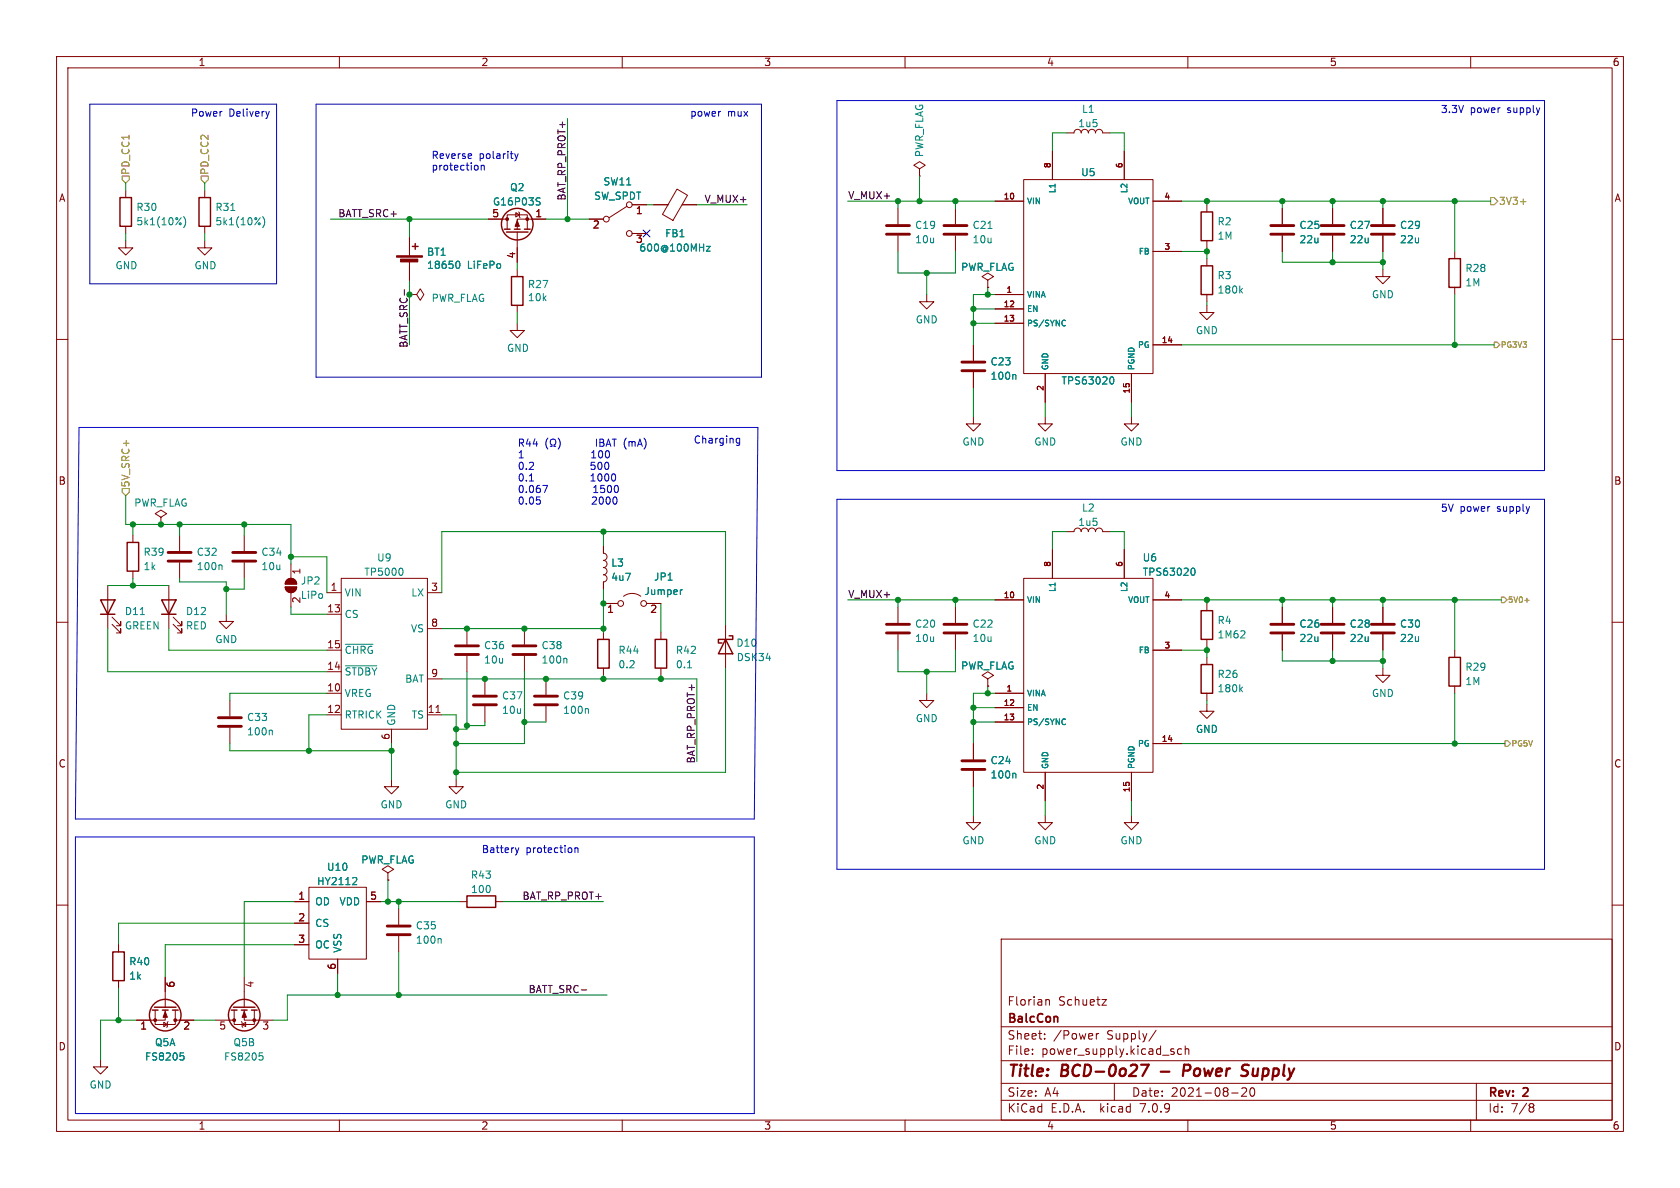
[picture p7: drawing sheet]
<svg xmlns="http://www.w3.org/2000/svg" width="297mm" height="210mm" viewBox="0 0 297 210" stroke-linecap="round" stroke-linejoin="round" font-family="sans-serif">
<g fill="none" stroke="#840000" stroke-width=".18">
<path d="M10 10h277v190h-277zM12 12h273v186h-273zM60 10v2M110 10v2M160 10v2M210 10v2M260 10v2M22.2 33.7v1.2M36.2 33.7v1.2M86.4 38.7h3.3M91.2 37.6l.6 .4-.6 .4zM91.7 37.5l.1 .1v.8l.1 .1"/>
<path d="M96.5 38.7h-5.1v1.8M104.1 38.7h2.6M110.9 36.4l-3.2 2.1M111.8 36.2h2.5M115.6 36.2h2.5M119.7 33.4l1.8 1.1-2.5 4.5-1.9-1.1zM120.6 36.2h2.6M158.7 36.8v2.8M162.6 29.8l1-.6-1-.6-1.1 .6 1.1 .6v1.3M162.6 31.1h.1M168.9 36.8v2.8M175.9 35.6h5.1"/>
<path d="M181 31.8h22.8v34.2h-22.8zM186.1 26.7v5.1M188.6 23.5h1.3a.64 .64 0 0 1 .6-.6 .64 .64 0 0 1 .6 .6 .64 .64 0 0 1 .7-.6 .64 .64 0 0 1 .6 .6 .64 .64 0 0 1 .6-.6 .64 .64 0 0 1 .7 .6 .64 .64 0 0 1 .6-.6 .64 .64 0 0 1 .6 .6h1.3M198.8 26.7v5.1M203.8 35.6h5.1M213.4 36.2v1.3M226.7 36.8v2.8M235.6 36.8v2.8M244.5 36.8v2.8M10 60h2M22.2 42.5v1.3h1.3l-1.3 1.3-1.2-1.3h1.2M22.2 40v1.3"/>
<path d="M36.2 42.5v1.3h1.3l-1.3 1.3-1.3-1.3h1.3M36.2 40v1.3M72.4 52.1h1.3l.6-1 .6 1-.6 1-.6-1M72.4 41.9v3.3M72.4 46.2v3.3M89.7 40.5v-2.5h3.5v2.5M91.4 57.2v1.2h1.3l-1.3 1.3-1.2-1.3h1.2M91.4 41v5.4M91.4 47.6v1.3M91.4 54v1.2M111.8 41.3h2.5M158.7 41.7v2.8"/>
<path d="M163.8 52.1v1.2h1.3l-1.3 1.3-1.2-1.3h1.2M168.9 41.7v2.8M174.6 49.5l1-.6-1-.6-1 .6 1 .6v1.3M174.6 50.8h.1M175.9 52.1h5.1M175.9 54.6h5.1M175.9 57.2h5.1M203.8 44.5h5.1M213.4 54v1.2h1.2l-1.2 1.3-1.3-1.3h1.3M213.4 42.5v1.3M213.4 45.7v1.3M213.4 52.1v1.2"/>
<path d="M226.7 41.7v2.8M235.6 41.7v2.8M244.5 47.6v1.3h1.2l-1.2 1.3-1.3-1.3h1.3M244.5 41.7v2.8M257.2 44.5v1.2M257.2 50.8v1.3M285 60h2M172.1 73.7v1.2h1.3l-1.3 1.3-1.3-1.3h1.3M172.1 61v2.8M172.1 65.8v2.8M184.8 73.7v1.2h1.3l-1.3 1.3-1.3-1.3h1.3M184.8 66v5.1"/>
<path d="M200 73.7v1.2h1.3l-1.3 1.3-1.2-1.3h1.2M200 66v5.1M203.8 61h5.1M23.5 94.6v1.3M28.4 91.4l1.1-.6-1.1-.6-1 .6 1 .6v1.3M28.4 92.7h.1M31.7 94.6v2.8M31.7 99.4v2.8M43.2 94.6v2.8M43.2 99.4v2.8M51.4 99.7v2.5M106.7 96.5v1.3a.64 .64 0 0 1 .6 .6 .64 .64 0 0 1-.6 .7 .64 .64 0 0 1 .6 .6 .64 .64 0 0 1-.6 .6 .64 .64 0 0 1 .6 .7 .64 .64 0 0 1-.6 .6 .64 .64 0 0 1 .6 .6 .64 .64 0 0 1-.6 .7v1.2"/>
<path d="M186.1 97.2v5M188.6 94h1.3a.64 .64 0 0 1 .6-.7 .64 .64 0 0 1 .6 .7 .64 .64 0 0 1 .7-.7 .64 .64 0 0 1 .6 .7 .64 .64 0 0 1 .6-.7 .64 .64 0 0 1 .7 .7 .64 .64 0 0 1 .6-.7 .64 .64 0 0 1 .6 .7h1.3M198.8 97.2v5M10 110h2M19 103.5v7.6M19.8 110.4l1.5 1.5v-.8v.8h-.7M19.8 109.1l1.5 1.5v-.7v.7h-.7M23.5 101v1.2M29.8 103.5v7.6M30.6 110.4l1.5 1.5v-.8v.8h-.7M30.6 109.1l1.5 1.5v-.7v.7h-.7M40 108.6v1.3h1.3l-1.3 1.2-1.3-1.2h1.3"/>
<path d="M50.4 103.8h2.1a1.02 1.02 0 0 1-1.1 1 1.02 1.02 0 0 1-1-1zM50.7 102.5a1.02 1.02 0 0 1 1.1-.2 1.02 1.02 0 0 1 .7 1h-2.1zM51.4 104.8v2.5M57.8 114.9h2.5M57.8 104.8h2.5M57.8 108.6h2.5M57.8 118.7h2.5M60.3 102.2h15.3v26.7h-15.3zM75.6 104.8h2.5M75.6 111.1h2.5M82.5 111.1v2.8M82.5 116v2.7"/>
<path d="M92.7 111.1v2.8M92.7 116v2.7M106.7 111.8v1.2M106.7 118.1v1.3M106.7 106.7h2.5M110.2 105.4a2.54 2.54 0 0 1 3.1 0M114.3 106.7h2.5M116.8 111.8v1.2M116.8 118.1v1.3M128.3 110.5v7.6M158.7 107.3v2.8M158.7 112.1v2.8"/>
<path d="M168.9 107.3v2.8M168.9 112.1v2.8M175.9 106h5.1M181 102.2h22.8v34.3h-22.8zM203.8 106h5.1M203.8 114.9h5.1M213.4 106.7v1.3M213.4 113v1.3M213.4 116.2v1.3M226.7 107.3v2.8M226.7 112.1v2.8M235.6 107.3v2.8"/>
<path d="M235.6 112.1v2.8M244.5 118.1v1.3h1.2l-1.2 1.3-1.3-1.3h1.3M244.5 107.3v2.8M244.5 112.1v2.8M257.2 114.9v1.3M285 110h2M40.6 123.8v2.8M40.6 128.7v2.7M57.8 122.6h2.5M57.8 126.4h2.5M69.2 137.8v1.3h1.3l-1.3 1.2-1.3-1.2h1.3M69.2 128.9v2.5"/>
<path d="M75.6 126.4h2.5M75.6 120h2.5M77.1 125.9h.7M80.6 137.8v1.3h1.3l-1.3 1.2-1.2-1.2h1.2M85.7 120v2.8M85.7 124.8v2.8M96.5 120v2.8M96.5 124.8v2.8M163.8 122.6v1.2h1.3l-1.3 1.3-1.2-1.3h1.2M172.1 131.4v2.8M172.1 136.3v2.8M174.6 120l1-.6-1-.7-1 .7 1 .6v1.3"/>
<path d="M174.6 121.3h.1M175.9 122.6h5.1M175.9 125.1h5.1M175.9 127.6h5.1M184.8 136.5v5.1M200 136.5v5.1M203.8 131.4h5.1M213.4 124.5v1.2h1.2l-1.2 1.3-1.3-1.3h1.3M213.4 122.6v1.2M257.2 121.3v1.3M10 160h2M52.1 159.4h2.5"/>
<path d="M54.6 156.8h10.2v12.7h-10.2zM64.8 159.4h2.5M68.6 154.3l1-.6-1-.7-1 .7 1 .6v1.3M68.6 155.6h.1M81.3 159.4h1.2M87.6 159.4h1.3M172.1 144.1v1.3h1.3l-1.3 1.3-1.3-1.3h1.3M184.8 144.1v1.3h1.3l-1.3 1.3-1.3-1.3h1.3M200 144.1v1.3h1.3l-1.3 1.3-1.2-1.3h1.2M285 160h2M21 167v1.3M21 173.4v1.2"/>
<path d="M27.4 178.6v2.5h3.6v-2.5M29.2 178.6v1.7h-5.1M29.2 172.7v5.4M41.4 178.6v2.5h3.6v-2.5M43.2 178.6v1.7h5.1M43.2 172.7v5.4M52.1 163.2h2.5M52.1 167h2.5M59.7 169.5v2.6M70.5 160.7v2.7M70.5 165.5v2.8M177 166h108v32h-108z"/>
<path d="M185 176.8h.5v.9M194.8 176.7h.8l-.8 1h.8M17.8 187.3v1.3h1.2l-1.2 1.3-1.3-1.3h1.3M29 180.7l.6 .4-.6 .4zM29.7 180.6l-.1 .1v.8l-.1 .1M31 180.3h3.3M38.1 180.3h3.3M42.7 180.6l.1 .1v.8l.1 .1M42.8 181.1l.6-.4v.8zM60 198v2M110 198v2M160 198v2"/>
<path d="M177 194.5h108M177 191.5h108M177 187.5h108M177 181.5h108M182.5 186.3v.1M182.5 185.5v.1M184.7 183.6v.1M184.7 182.8v.1M193.8 182.7v1M194.2 182.7l-.2 .1-.2 .2M197 191.5v3M204.4 182.1l-1.3 2"/>
<path d="M207.4 185.9l.2 .2-.2 .3M207.4 185.4l.1 .1M208.9 185.5l-.4-.1-.3 .3v.4l.1 .2h.6M209.5 185.5l.2-.1 .4 .1 .1 .9M209.5 184.9v1.5M210 198v2M217.7 193.2h1.2M219.5 192.4l.6-.1 .2 .1 .1 .3-.9 1.1h.9M221.3 192.3a.94 .94 0 0 0 0 1.5 .81 .81 0 0 0 .4-1.4M260 198v2M261 191.5v6.5M270.6 195.1h.3l.3 .3-.3 .3"/>
<path d="M270.6 195.7h.3M270.9 195.7l.2 .2 .1 .4-.3 .3h-.3"/>
<circle cx="107.2" cy="38.7" r=".51"/>
<circle cx="111.3" cy="36.2" r=".51"/>
<circle cx="111.3" cy="41.3" r=".51"/>
<circle cx="109.7" cy="106.7" r=".51"/>
<circle cx="113.8" cy="106.7" r=".51"/>
</g>
<path d="M201.7 188.2h1.4l-1.1 2M205.2 189.4h1.5M210.1 188.2h-.7l-.3 2M210.2 189.2l-1 .1M220 188.2l.8 .1M220.3 189.3a.46 .46 0 0 1 .3 .4 .46 .46 0 0 1-.2 .4" fill="none" stroke="#840000" stroke-width=".4"/>
<g fill="none" stroke="#840000" stroke-width=".25">
<path d="M21.2 34.9h2v5.1h-2zM35.2 34.9h2v5.1h-2zM212.3 37.5h2.1v5h-2.1zM72.9 43.6h1M73.4 43.1v1M89.2 40.5h1M89.5 41h3.8M90.4 48.9h2.1v5.1h-2.1zM90.9 40.5h1M92.7 40.5h1M212.3 47h2.1v5.1h-2.1zM256.2 45.7h2v5.1h-2z"/>
<path d="M22.5 95.9h2v5.1h-2zM17.8 106h2.5l-1.3 2.6zM17.8 108.6h2.5M28.6 106h2.5l-1.3 2.6zM28.6 108.6h2.5M105.7 113h2v5.1h-2zM115.8 113h2.1v5.1h-2.1zM128.3 113l1.2 2.6h-2.5zM128.9 112.4h.6v.6h-2.5v.7h.6M212.3 108h2.1v5h-2.1zM212.3 117.5h2.1v5.1h-2.1zM256.2 116.2h2v5.1h-2z"/>
<path d="M82.5 158.4h5.1v2h-5.1zM19.9 168.3h2.1v5.1h-2.1zM26.9 178.6h1M27.3 178.1h3.8M28.7 178.6h1M30.5 178.6h1M40.9 178.6h1M41.3 178.1h3.8M42.7 178.6h1M44.4 178.6h1.1"/>
<circle cx="91.4" cy="39.6" r="2.79"/>
<circle cx="29.2" cy="179.5" r="2.79"/>
<circle cx="43.2" cy="179.5" r="2.79"/>
</g>
<g fill="none" stroke="#840000" stroke-width=".51">
<path d="M156.7 39.9h4.1M166.9 39.9h4M224.7 39.9h4M233.6 39.9h4M242.4 39.9h4.1M156.7 41.4h4.1M166.9 41.4h4M224.7 41.4h4M233.6 41.4h4M242.4 41.4h4.1M170.1 65.5h4M170.1 64h4"/>
<path d="M29.7 99.2h4.1M29.7 97.7h4.1M41.1 99.2h4.1M41.1 97.7h4.1M80.5 115.7h4.1M80.5 114.2h4.1M90.7 115.7h4M90.7 114.2h4M156.7 111.9h4.1M156.7 110.4h4.1M166.9 111.9h4M166.9 110.4h4"/>
<path d="M224.7 111.9h4M224.7 110.4h4M233.6 111.9h4M233.6 110.4h4M242.4 111.9h4.1M242.4 110.4h4.1M38.6 128.4h4.1M38.6 126.9h4.1M83.7 124.6h4.1M83.7 123.1h4.1M94.5 124.6h4.1M94.5 123.1h4.1"/>
<path d="M170.1 136h4M170.1 134.5h4M68.5 165.2h4M68.5 163.7h4"/>
</g>
<g fill="none" stroke="#008484" stroke-width=".18">
<path d="M32.5 38.3a1.46 1.46 0 0 1 0 1.9M40.8 37.2h.7M46.4 38.3a1.46 1.46 0 0 1 0 1.9M95 35h.5M95.2 35.6l.3 .3-.3 .3M80.8 46.2h.1a.68 .68 0 0 1 .4 .6 .68 .68 0 0 1-.4 .6h-.1M124.9 43.5h.6l-.6 .9h.6M174.7 40.4h.7M188.1 56.6l.3 .1M188.4 57.5l-.3 .1M219.3 51.3l.4 .5M219.7 51l-.5 .4"/>
<path d="M179.4 66.2l.2 .2v.7M196.4 66.7l.1-.1a.68 .68 0 0 1 .4 .7 .68 .68 0 0 1-.4 .6l-.1-.1M39.1 99.9l.2 .1v.7M24.8 108.6h.7M61.1 117.7h5.5M61.1 113.9h4.8M70.9 100.4a.79 .79 0 0 1 0 1.3M100 116.4l.2 .2v.6M120.6 104.3l-.3 .1M121.5 118.1h.8M210.7 100.5l.1-.1a.68 .68 0 0 1 .5 .7 .68 .68 0 0 1-.5 .6l-.1-.1M48 129.1l.1 .2v.6"/>
<path d="M103.8 125.3l.2 .1v.7M179.4 136.7l.2 .2v.6M188.1 127.1l.3 .1M188.4 128l-.3 .1M219.3 121.8l.4 .5M219.7 121.5l-.5 .4M62.8 155.1l.3 .3-.1 .3-.7 .7h.8M77.8 165.9l.2 .2v.6M31.9 186.1h.6M32 186.6h.3l.2 .2-.1 .5-.4 .1M45.8 186.1h.6M46 186.6h.3l.2 .2-.1 .5-.4 .1"/>
</g>
<g fill="#840000" stroke="#840000" stroke-width=".18">
<path d="M91.4 39l.4 1h-.7z"/>
<path d="M50.7 102.5a1.02 1.02 0 0 1 1.1-.2 1.02 1.02 0 0 1 .7 1h-2.1z"/>
<path d="M50.4 103.8h2.1a1.02 1.02 0 0 1-1.1 1 1.02 1.02 0 0 1-1-1z"/>
<path d="M43.2 178.8l.4 1h-.8z"/>
<path d="M29.2 178.8l.4 1h-.8z"/>
<path d="M70.1 45.2h4.6v.3h-4.6z"/>
<path d="M70.8 45.8h3.1v.5h-3.1z"/>
<circle cx="93.2" cy="38.7" r=".25"/>
<circle cx="89.7" cy="38.7" r=".25"/>
<circle cx="45" cy="180.3" r=".25"/>
<circle cx="41.4" cy="180.3" r=".25"/>
<circle cx="27.4" cy="180.3" r=".25"/>
<circle cx="31" cy="180.3" r=".25"/>
</g>
<path d="M21.6 31.1h1.3v.7l-.7 .6-.6-.6zM35.6 31.1h1.2v.7l-.6 .6-.6-.6zM263.5 34.9h.7l.6 .7-.6 .6h-.7zM268.8 35.7h1M264.2 60.5h.5l.5 .5-.5 .5h-.5zM21.6 86.4h1.3v.6l-.7 .6-.6-.6zM265.4 105.5h.5l.5 .5-.5 .5h-.5zM269.6 106.1h.7M266.1 130.9h.5l.5 .5-.5 .5h-.5z" fill="none" stroke="#848400" stroke-width=".18"/>
<path d="M71.5 51.2v1M102.8 175h.9" fill="none" stroke="#000" stroke-width=".18"/>
<g fill="none" stroke="#0000c2" stroke-width=".18">
<path d="M15.9 18.4h33v31.8h-33zM47.6 19.7l-.3 .8M55.9 18.4h78.7v48.3h-78.7zM127.3 19.7h.1M148 17.8h125v65.4h-125zM83.3 27.2l.1 .3-.6 .1M84.5 29.3v.6M85.1 29.2v.9M85.1 29.3l.2-.1 .3 .1v.8M91 27.2l.3 .8M91.3 28l-.3 .4M91.6 27.2l-.3 .8"/>
<path d="M14 75.6h120l-.7 69.2h-120zM96.9 77.4a1.46 1.46 0 0 0 0 2M97.3 78.9h.3v-.2a.54 .54 0 0 1-.3-.8 .54 .54 0 0 1 .8-.2 .58 .58 0 0 1-.1 1v.2h.3M98.7 77.4a1.46 1.46 0 0 1 0 2M105.4 77.6v1.3M106.1 79.7a.72 .72 0 0 0 .1 1.2h.2M130.2 78.2l.2 .1h.4M130.8 77.5v1l-.3 .2h-.3M130.8 77.5h-.4l-.2 .1M93.6 85h.7M95.4 88.4l.1 .2-.1 .5M96 85.8h.8l-.5 1.3"/>
<path d="M104.5 85h.7M104.5 84.1l.3-.3v1.2M104.6 80.9h.7M104.6 80l.4-.3v1.2M104.7 88l.5-.1 .2 .3-.7 .9h.7M105 87.1h.7M105 86.2l.3-.4v1.3M105.1 81.7h-.6v.6l.2-.1 .4 .1 .1 .1-.1 .5-.1 .1-.5-.1M105.8 84v.8M148 88.3h125v65.4h-125zM13.3 148h120v48.9h-120zM91.1 149.9l.3 .8"/>
<path d="M91.4 150.7l-.2 .4M91.7 149.9l-.3 .8M101.6 149.9v.8M101.6 150l.2-.1h.3l.1 .8"/>
</g>
<g fill="none" stroke="#008400" stroke-width=".18">
<path d="M22.2 32.4v1.3M36.2 32.4v1.3M58.4 38.7h28M72.4 38.7v3.2M96.5 38.7h7.6M100.3 21v17.7M114.3 36.2h1.3M123.2 36.2h8.9M149.9 35.6h26M158.7 35.6v1.2M162.6 31.1v4.5M168.9 35.6v1.2"/>
<path d="M188.6 23.5h-2.5v3.2M196.2 23.5h2.6v3.2M208.9 35.6h54.6M213.4 35.6v.6M226.7 35.6v1.2M235.6 35.6v1.2M244.5 35.6v1.2M257.2 35.6v8.9M22.2 41.3v1.2M36.2 41.3v1.2M72.4 49.5v11.5M91.4 46.4v1.2"/>
<path d="M91.4 55.2v2M158.7 44.5v3.8h10.2v-3.8M163.8 48.3v3.8M172.1 54.6h3.8M172.1 57.2h3.8M174.6 50.8v1.3M175.9 52.1h-3.8v8.9M208.9 44.5h4.5M213.4 43.8v1.9M213.4 53.3v.7M226.7 44.5v1.9h17.8M235.6 44.5v1.9"/>
<path d="M244.5 44.5v3.1M257.2 52.1v8.9M172.1 68.6v5.1M184.8 71.1v2.6M200 71.1v2.6M208.9 61h55.3M22.2 87.6v5.1h29.2v7M23.5 92.7v1.9M31.7 92.7v1.9M43.2 92.7v1.9M51.4 98.4h6.4v6.4M106.7 94v2.5"/>
<path d="M188.6 94h-2.5v3.2M196.2 94h2.6v3.2M19 111.1v7.6h38.8M19 103.5h10.8M23.5 102.2v1.3M29.8 111.1v3.8h28M31.7 102.2v.7h8.3v5.7M43.2 102.2v1.9h-3.2M51.4 107.3v1.3h6.4M78.1 104.8v-10.8h50.2v16.5M78.1 111.1h28.6M82.5 118.7v10.2h-1.9"/>
<path d="M92.7 118.7v12.7h-12.1M106.7 104.1v7.7M106.7 119.4v.6M116.8 106.7v5.1M116.8 119.4v.6M128.3 118.1v18.4h-47.7M149.9 106h26M158.7 114.9v3.8h10.2v-3.8M158.7 106v1.3M163.8 118.7v3.9M168.9 106v1.3M208.9 114.9h4.5"/>
<path d="M208.9 106h56.5M213.4 106v.7M213.4 114.3v1.9M226.7 106v1.3M226.7 114.9v1.9h17.8M235.6 106v1.3M235.6 114.9v1.9M244.5 106v1.3M244.5 114.9v3.2M257.2 106v8.9M40.6 131.4v1.3h28.6M57.8 126.4h-3.2v6.3"/>
<path d="M57.8 122.6h-17.2v1.2M69.2 131.4v6.4M78.1 126.4h2.5v11.4M78.1 120h45.1v14.6M85.7 127.6v.7h-3.2M92.7 127.6h3.8M172.1 139.1v5M172.1 127.6h3.8M172.1 125.1h3.8M174.6 121.3v1.3M175.9 122.6h-3.8v8.8M208.9 131.4h57.2"/>
<path d="M213.4 123.8v.7M257.2 122.6v8.8M52.1 159.4h-8.9v13.3M67.3 159.4h14M68.6 155.6v3.8M70.5 159.4v1.3M88.9 159.4h17.8M184.8 141.6v2.5M200 141.6v2.5M21 174.6v5.7M52.1 167h-22.9v5.7M52.1 163.2h-31.1v3.8"/>
<path d="M59.7 172.1v3.8M70.5 168.3v7.6M107.3 175.9h-56.5v4.4h-2.5M24.1 180.3h-6.3v7M34.3 180.3h3.8"/>
</g>
<path d="M113.7 40.7l1.2 1.2M114.9 40.7l-1.2 1.2" fill="none" stroke="#000084" stroke-width=".18"/>
<g fill="#008400" stroke="#008400" stroke-width=".18">
<circle cx="23.5" cy="92.7" r=".46"/>
<circle cx="31.7" cy="92.7" r=".46"/>
<circle cx="28.4" cy="92.7" r=".46"/>
<circle cx="43.2" cy="92.7" r=".46"/>
<circle cx="51.4" cy="98.4" r=".46"/>
<circle cx="59.7" cy="175.9" r=".46"/>
<circle cx="68.6" cy="159.4" r=".46"/>
<circle cx="70.5" cy="159.4" r=".46"/>
<circle cx="70.5" cy="175.9" r=".46"/>
<circle cx="21" cy="180.3" r=".46"/>
<circle cx="82.5" cy="111.1" r=".46"/>
<circle cx="82.5" cy="128.3" r=".46"/>
<circle cx="116.8" cy="120" r=".46"/>
<circle cx="92.7" cy="127.6" r=".46"/>
<circle cx="92.7" cy="111.1" r=".46"/>
<circle cx="23.5" cy="103.5" r=".46"/>
<circle cx="40" cy="104.1" r=".46"/>
<circle cx="96.5" cy="120" r=".46"/>
<circle cx="106.7" cy="120" r=".46"/>
<circle cx="85.7" cy="120" r=".46"/>
<circle cx="106.7" cy="111.1" r=".46"/>
<circle cx="106.7" cy="106.7" r=".46"/>
<circle cx="106.7" cy="94" r=".46"/>
<circle cx="72.4" cy="38.7" r=".46"/>
<circle cx="100.3" cy="38.7" r=".46"/>
<circle cx="80.6" cy="131.4" r=".46"/>
<circle cx="80.6" cy="128.9" r=".46"/>
<circle cx="54.6" cy="132.7" r=".46"/>
<circle cx="69.2" cy="132.7" r=".46"/>
<circle cx="80.6" cy="136.5" r=".46"/>
<circle cx="257.2" cy="61" r=".46"/>
<circle cx="158.7" cy="106" r=".46"/>
<circle cx="168.9" cy="106" r=".46"/>
<circle cx="163.8" cy="48.3" r=".46"/>
<circle cx="172.1" cy="57.2" r=".46"/>
<circle cx="172.1" cy="54.6" r=".46"/>
<circle cx="235.6" cy="106" r=".46"/>
<circle cx="213.4" cy="44.5" r=".46"/>
<circle cx="213.4" cy="114.9" r=".46"/>
<circle cx="213.4" cy="106" r=".46"/>
<circle cx="244.5" cy="116.8" r=".46"/>
<circle cx="257.2" cy="131.4" r=".46"/>
<circle cx="235.6" cy="116.8" r=".46"/>
<circle cx="226.7" cy="106" r=".46"/>
<circle cx="257.2" cy="106" r=".46"/>
<circle cx="244.5" cy="106" r=".46"/>
<circle cx="235.6" cy="35.6" r=".46"/>
<circle cx="244.5" cy="35.6" r=".46"/>
<circle cx="244.5" cy="46.4" r=".46"/>
<circle cx="226.7" cy="35.6" r=".46"/>
<circle cx="235.6" cy="46.4" r=".46"/>
<circle cx="257.2" cy="35.6" r=".46"/>
<circle cx="172.1" cy="127.6" r=".46"/>
<circle cx="174.6" cy="122.6" r=".46"/>
<circle cx="172.1" cy="125.1" r=".46"/>
<circle cx="163.8" cy="118.7" r=".46"/>
<circle cx="174.6" cy="52.1" r=".46"/>
<circle cx="158.7" cy="35.6" r=".46"/>
<circle cx="162.6" cy="35.6" r=".46"/>
<circle cx="168.9" cy="35.6" r=".46"/>
<circle cx="213.4" cy="35.6" r=".46"/>
</g>
<g font-size="2.8" fill="#840000">
<text x="178" y="190.9">Title:</text>
<text x="187.7" y="190.9">BCD-0o27</text>
<text x="210.8" y="190.9">Power</text>
<text x="222" y="190.9">Supply</text>
</g>
<g font-size="2.1" fill="#840000">
<text x="178" y="178">Florian</text>
<text x="187.1" y="178">Schuetz</text>
<text x="178" y="184">Sheet:</text>
<text x="178" y="181.2">BalcCon</text>
<text x="186.2" y="184">/Power</text>
<text x="195.7" y="184">Supply/</text>
<text x="178" y="186.7">File:</text>
<text x="184.1" y="186.7">power_supply.kicad_sch</text>
<text x="178" y="196.9">KiCad</text>
<text x="178" y="194.1">Size:</text>
<text x="184.7" y="194.1">A4</text>
<text x="185.7" y="196.9">E.D.A.</text>
<text x="194.6" y="196.9">kicad</text>
<text x="200" y="194.1">Date:</text>
<text x="201.8" y="196.9">7.0.9</text>
<text x="207" y="194.1">2021-08-20</text>
<text x="263" y="194.3">Rev:</text>
<text x="263" y="196.9">Id:</text>
<text x="267.1" y="196.9">7/8</text>
<text x="269.4" y="194.3">2</text>
</g>
<g font-size="1.8" fill="#840000">
<text x="35" y="11.9">1</text>
<text x="85" y="11.9">2</text>
<text x="135" y="11.9">3</text>
<text x="185" y="11.9">4</text>
<text x="235" y="11.9">5</text>
<text x="285" y="11.9">6</text>
<text x="10.3" y="35.9">A</text>
<text x="285.3" y="35.9">A</text>
<text x="86.9" y="38.5">5</text>
<text x="94.5" y="38.5">1</text>
<text x="104.7" y="40.7">2</text>
<text x="112.3" y="38.2">1</text>
<text x="91.2" y="45.8" transform="rotate(-90 91.2 45.8)">4</text>
<text x="112.3" y="43.3">3</text>
<text x="10.3" y="85.9">B</text>
<text x="285.3" y="85.9">B</text>
<text x="53.4" y="101.7" transform="rotate(-90 53.4 101.7)">1</text>
<text x="53.4" y="106.8" transform="rotate(-90 53.4 106.8)">2</text>
<text x="58.3" y="104.5">1</text>
<text x="76.1" y="104.5">3</text>
<text x="57.7" y="108.3">13</text>
<text x="76.1" y="110.9">8</text>
<text x="107.2" y="108.7">1</text>
<text x="114.9" y="108.7">2</text>
<text x="57.7" y="118.5">14</text>
<text x="57.7" y="114.7">15</text>
<text x="76.1" y="119.8">9</text>
<text x="57.7" y="122.3">10</text>
<text x="57.7" y="126.1">12</text>
<text x="69" y="130.9" transform="rotate(-90 69 130.9)">6</text>
<text x="75.5" y="126.1">11</text>
<text x="10.3" y="135.9">C</text>
<text x="285.3" y="135.9">C</text>
<text x="52.6" y="159.1">1</text>
<text x="65.3" y="159.1">5</text>
<text x="52.6" y="162.9">2</text>
<text x="52.6" y="166.8">3</text>
<text x="59.4" y="171.5" transform="rotate(-90 59.4 171.5)">6</text>
<text x="31.2" y="174.7" transform="rotate(-90 31.2 174.7)">6</text>
<text x="45.2" y="174.7" transform="rotate(-90 45.2 174.7)">4</text>
<text x="10.3" y="185.9">D</text>
<text x="24.7" y="182.3">1</text>
<text x="32.3" y="182.3">2</text>
<text x="38.7" y="182.3">5</text>
<text x="46.3" y="182.3">3</text>
<text x="285.3" y="185.9">D</text>
<text x="35" y="199.9">1</text>
<text x="85" y="199.9">2</text>
<text x="135" y="199.9">3</text>
<text x="185" y="199.9">4</text>
<text x="235" y="199.9">5</text>
<text x="285" y="199.9">6</text>
</g>
<g font-size="1.8" fill="#0000c2">
<text x="33.7" y="20.7">Power</text>
<text x="40.5" y="20.7">Delivery</text>
<text x="121.9" y="20.7">power</text>
<text x="128.6" y="20.7">mux</text>
<text x="254.6" y="20.1">3.3V</text>
<text x="259.9" y="20.1">power</text>
<text x="266.6" y="20.1">supply</text>
<text x="76.2" y="28.2">Reverse</text>
<text x="84.7" y="28.2">polarity</text>
<text x="76.2" y="30.2">protection</text>
<text x="91.4" y="79.1">R44</text>
<text x="91.4" y="81.1">1</text>
<text x="91.4" y="83.2">0.2</text>
<text x="106.2" y="83.2">500</text>
<text x="106.5" y="79.1">IBAT (mA)</text>
<text x="106.7" y="81.1">100</text>
<text x="122.6" y="78.5">Charging</text>
<text x="91.4" y="85.2">0.1</text>
<text x="91.4" y="87.2">0.067</text>
<text x="91.4" y="89.3">0.05</text>
<text x="106.2" y="85.2">1000</text>
<text x="106.2" y="89.3">2000</text>
<text x="106.2" y="87.2">1500</text>
<text x="254.6" y="90.6">5V</text>
<text x="258.1" y="90.6">power</text>
<text x="264.8" y="90.6">supply</text>
<text x="85.1" y="150.9">Battery</text>
<text x="93" y="150.9">protection</text>
</g>
<g font-size="1.8" fill="#008484">
<text x="190.5" y="22.7">1u5</text>
<text x="191.2" y="20.2">L1</text>
<text x="163.4" y="27.9" transform="rotate(-90 163.4 27.9)">PWR_FLAG</text>
<text x="90.1" y="34">Q2</text>
<text x="104.9" y="35.5">SW_SPDT</text>
<text x="106.6" y="33">SW11</text>
<text x="191" y="31.3">U5</text>
<text x="24" y="40">5k1(10%)</text>
<text x="24" y="37.5">R30</text>
<text x="38" y="40">5k1(10%)</text>
<text x="38" y="37.5">R31</text>
<text x="87" y="36.5">G16P03S</text>
<text x="161.7" y="40.7">C19</text>
<text x="171.8" y="40.7">C21</text>
<text x="215.1" y="40">R2</text>
<text x="229.6" y="40.7">C25</text>
<text x="238.5" y="40.7">C27</text>
<text x="247.4" y="40.7">C29</text>
<text x="20.3" y="47.8">GND</text>
<text x="34.3" y="47.8">GND</text>
<text x="75.4" y="45.4">BT1</text>
<text x="75.4" y="47.7">18650</text>
<text x="82.6" y="47.7">LiFePo</text>
<text x="112.9" y="44.7">600@100MHz</text>
<text x="117.5" y="42.1">FB1</text>
<text x="161.7" y="43.2">10u</text>
<text x="171.8" y="43.2">10u</text>
<text x="215.1" y="42.6">1M</text>
<text x="229.6" y="43.2">22u</text>
<text x="238.5" y="43.2">22u</text>
<text x="247.4" y="43.2">22u</text>
<text x="76.2" y="53.6">PWR_FLAG</text>
<text x="93.2" y="53.4">10k</text>
<text x="93.2" y="51.1">R27</text>
<text x="169.8" y="48.1">PWR_FLAG</text>
<text x="215.1" y="49.6">R3</text>
<text x="215.1" y="52.1">180k</text>
<text x="242.4" y="52.9">GND</text>
<text x="259" y="48.3">R28</text>
<text x="259" y="50.8">1M</text>
<text x="161.8" y="57.4">GND</text>
<text x="211.3" y="59.3">GND</text>
<text x="89.5" y="62.4">GND</text>
<text x="175" y="64.8">C23</text>
<text x="175" y="67.3">100n</text>
<text x="187.6" y="68.2">TPS63020</text>
<text x="170" y="79">GND</text>
<text x="182.7" y="79">GND</text>
<text x="198" y="79">GND</text>
<text x="23.6" y="89.8">PWR_FLAG</text>
<text x="190.5" y="93.2">1u5</text>
<text x="191.2" y="90.6">L2</text>
<text x="25.3" y="98.5">R39</text>
<text x="25.3" y="101">1k</text>
<text x="34.7" y="101">100n</text>
<text x="34.7" y="98.5">C32</text>
<text x="46.1" y="98.5">C34</text>
<text x="46.1" y="101">10u</text>
<text x="64.3" y="102">TP5000</text>
<text x="66.6" y="99.4">U9</text>
<text x="108" y="100.4">L3</text>
<text x="201.9" y="99.4">U6</text>
<text x="201.9" y="102">TPS63020</text>
<text x="53.1" y="103.5">JP2</text>
<text x="53.1" y="106.1">LiPo</text>
<text x="60.8" y="105.6">VIN</text>
<text x="72.6" y="105.6">LX</text>
<text x="108" y="102.9">4u7</text>
<text x="113.8" y="105.4">Jumper</text>
<text x="115.5" y="102.8">JP1</text>
<text x="22" y="111.5">GREEN</text>
<text x="22" y="108.9">D11</text>
<text x="32.8" y="108.9">D12</text>
<text x="32.8" y="111.5">RED</text>
<text x="38" y="113.9">GND</text>
<text x="60.8" y="109.4">CS</text>
<text x="72.6" y="112">VS</text>
<text x="161.7" y="111.2">C20</text>
<text x="161.7" y="113.7">10u</text>
<text x="171.8" y="111.2">C22</text>
<text x="171.8" y="113.7">10u</text>
<text x="215.1" y="110.5">R4</text>
<text x="215.1" y="113.1">1M62</text>
<text x="229.6" y="111.2">C26</text>
<text x="229.6" y="113.7">22u</text>
<text x="238.5" y="111.2">C28</text>
<text x="238.5" y="113.7">22u</text>
<text x="247.4" y="111.2">C30</text>
<text x="247.4" y="113.7">22u</text>
<text x="60.8" y="119.6">~{STDBY}</text>
<text x="60.8" y="115.8">~{CHRG}</text>
<text x="85.5" y="115">C36</text>
<text x="85.5" y="117.5">10u</text>
<text x="95.6" y="117.5">100n</text>
<text x="95.6" y="115">C38</text>
<text x="109.2" y="115.8">R44</text>
<text x="109.2" y="118.3">0.2</text>
<text x="119.4" y="115.8">R42</text>
<text x="119.4" y="118.3">0.1</text>
<text x="130.1" y="114.5">D10</text>
<text x="130.1" y="117.1">DSK34</text>
<text x="169.8" y="118.6">PWR_FLAG</text>
<text x="259" y="118.8">R29</text>
<text x="60.8" y="123.4">VREG</text>
<text x="71.5" y="120.9">BAT</text>
<text x="88.7" y="123.9">C37</text>
<text x="99.5" y="123.9">C39</text>
<text x="215.1" y="120">R26</text>
<text x="215.1" y="122.6">180k</text>
<text x="242.4" y="123.4">GND</text>
<text x="259" y="121.3">1M</text>
<text x="43.6" y="130.2">100n</text>
<text x="43.6" y="127.7">C33</text>
<text x="60.8" y="127.2">RTRICK</text>
<text x="70.1" y="128.4" transform="rotate(-90 70.1 128.4)">GND</text>
<text x="72.7" y="127.2">TS</text>
<text x="88.7" y="126.4">10u</text>
<text x="99.5" y="126.4">100n</text>
<text x="161.8" y="127.9">GND</text>
<text x="211.3" y="129.8">GND</text>
<text x="175" y="137.8">100n</text>
<text x="175" y="135.3">C24</text>
<text x="67.2" y="143.1">GND</text>
<text x="78.6" y="143.1">GND</text>
<text x="170" y="149.5">GND</text>
<text x="182.7" y="149.5">GND</text>
<text x="198" y="149.5">GND</text>
<text x="57.7" y="154.1">U10</text>
<text x="63.8" y="152.9">PWR_FLAG</text>
<text x="83.1" y="155.5">R43</text>
<text x="55.6" y="160.2">OD</text>
<text x="56" y="156.7">HY2112</text>
<text x="59.9" y="160.2">VDD</text>
<text x="83.2" y="158.1">100</text>
<text x="55.6" y="164.1">CS</text>
<text x="55.6" y="167.9">OC</text>
<text x="73.4" y="167">100n</text>
<text x="73.4" y="164.5">C35</text>
<text x="22.7" y="170.8">R40</text>
<text x="22.7" y="173.4">1k</text>
<text x="60.6" y="168.5" transform="rotate(-90 60.6 168.5)">VSS</text>
<text x="27.3" y="185.1">Q5A</text>
<text x="41.2" y="185.1">Q5B</text>
<text x="25.5" y="187.7">FS8205</text>
<text x="39.5" y="187.7">FS8205</text>
<text x="15.7" y="192.6">GND</text>
</g>
<g font-size="1.8" fill="#848400">
<text x="23.1" y="31" transform="rotate(-90 23.1 31)">PD_CC1</text>
<text x="37.1" y="31" transform="rotate(-90 37.1 31)">PD_CC2</text>
<text x="264.9" y="36.4">3V3+</text>
<text x="23.1" y="86.3" transform="rotate(-90 23.1 86.3)">5V_SRC+</text>
</g>
<g font-size="1.8">
<text x="100.1" y="35.6" transform="rotate(-90 100.1 35.6)">BAT_RP_PROT+</text>
<text x="124.5" y="35.9">V_MUX+</text>
<text x="149.9" y="35.3">V_MUX+</text>
<text x="59.7" y="38.5">BATT_SRC+</text>
<text x="149.9" y="105.8">V_MUX+</text>
<text x="122.9" y="135.1" transform="rotate(-90 122.9 135.1)">BAT_RP_PROT+</text>
<text x="92.3" y="159.1">BAT_RP_PROT+</text>
<text x="93.3" y="175.6">BATT_SRC-</text>
</g>
<text font-size="1.8" fill="#008400" x="72.1" y="61.6" transform="rotate(-90 72.1 61.6)">BATT_SRC-</text>
<g font-size="1.4" fill="#840000">
<text x="185.8" y="29.8" transform="rotate(-90 185.8 29.8)">8</text>
<text x="198.5" y="29.8" transform="rotate(-90 198.5 29.8)">6</text>
<text x="177.3" y="35.3">10</text>
<text x="205.8" y="35.3">4</text>
<text x="205.8" y="44.2">3</text>
<text x="177.8" y="51.8">1</text>
<text x="177.3" y="54.4">12</text>
<text x="177.3" y="56.9">13</text>
<text x="205.3" y="60.7">14</text>
<text x="184.5" y="69.2" transform="rotate(-90 184.5 69.2)">2</text>
<text x="199.8" y="69.7" transform="rotate(-90 199.8 69.7)">15</text>
<text x="185.8" y="100.3" transform="rotate(-90 185.8 100.3)">8</text>
<text x="198.5" y="100.3" transform="rotate(-90 198.5 100.3)">6</text>
<text x="177.3" y="105.8">10</text>
<text x="205.8" y="105.8">4</text>
<text x="205.8" y="114.7">3</text>
<text x="177.3" y="124.8">12</text>
<text x="177.8" y="122.3">1</text>
<text x="177.3" y="127.4">13</text>
<text x="205.3" y="131.2">14</text>
<text x="184.5" y="139.7" transform="rotate(-90 184.5 139.7)">2</text>
<text x="199.8" y="140.2" transform="rotate(-90 199.8 140.2)">15</text>
</g>
<g font-size="1.4" fill="#008484">
<text x="186.8" y="34.3" transform="rotate(-90 186.8 34.3)">L1</text>
<text x="199.5" y="34.3" transform="rotate(-90 199.5 34.3)">L2</text>
<text x="181.5" y="36.3">VIN</text>
<text x="199.3" y="36.3">VOUT</text>
<text x="201.2" y="45.2">FB</text>
<text x="181.5" y="52.8">VINA</text>
<text x="181.5" y="55.3">EN</text>
<text x="181.5" y="57.9">PS/SYNC</text>
<text x="185.5" y="65.5" transform="rotate(-90 185.5 65.5)">GND</text>
<text x="200.8" y="65.5" transform="rotate(-90 200.8 65.5)">PGND</text>
<text x="201" y="61.7">PG</text>
<text x="181.5" y="106.8">VIN</text>
<text x="186.8" y="104.8" transform="rotate(-90 186.8 104.8)">L1</text>
<text x="199.3" y="106.8">VOUT</text>
<text x="199.5" y="104.8" transform="rotate(-90 199.5 104.8)">L2</text>
<text x="201.2" y="115.7">FB</text>
<text x="181.5" y="123.3">VINA</text>
<text x="181.5" y="125.8">EN</text>
<text x="181.5" y="128.4">PS/SYNC</text>
<text x="185.5" y="136" transform="rotate(-90 185.5 136)">GND</text>
<text x="200.8" y="136" transform="rotate(-90 200.8 136)">PGND</text>
<text x="201" y="132.2">PG</text>
</g>
<g font-size="1.4" fill="#848400">
<text x="265.2" y="61.7">PG3V3</text>
<text x="266.5" y="106.8">5V0+</text>
<text x="267.1" y="132.2">PG5V</text>
</g>
</svg>
